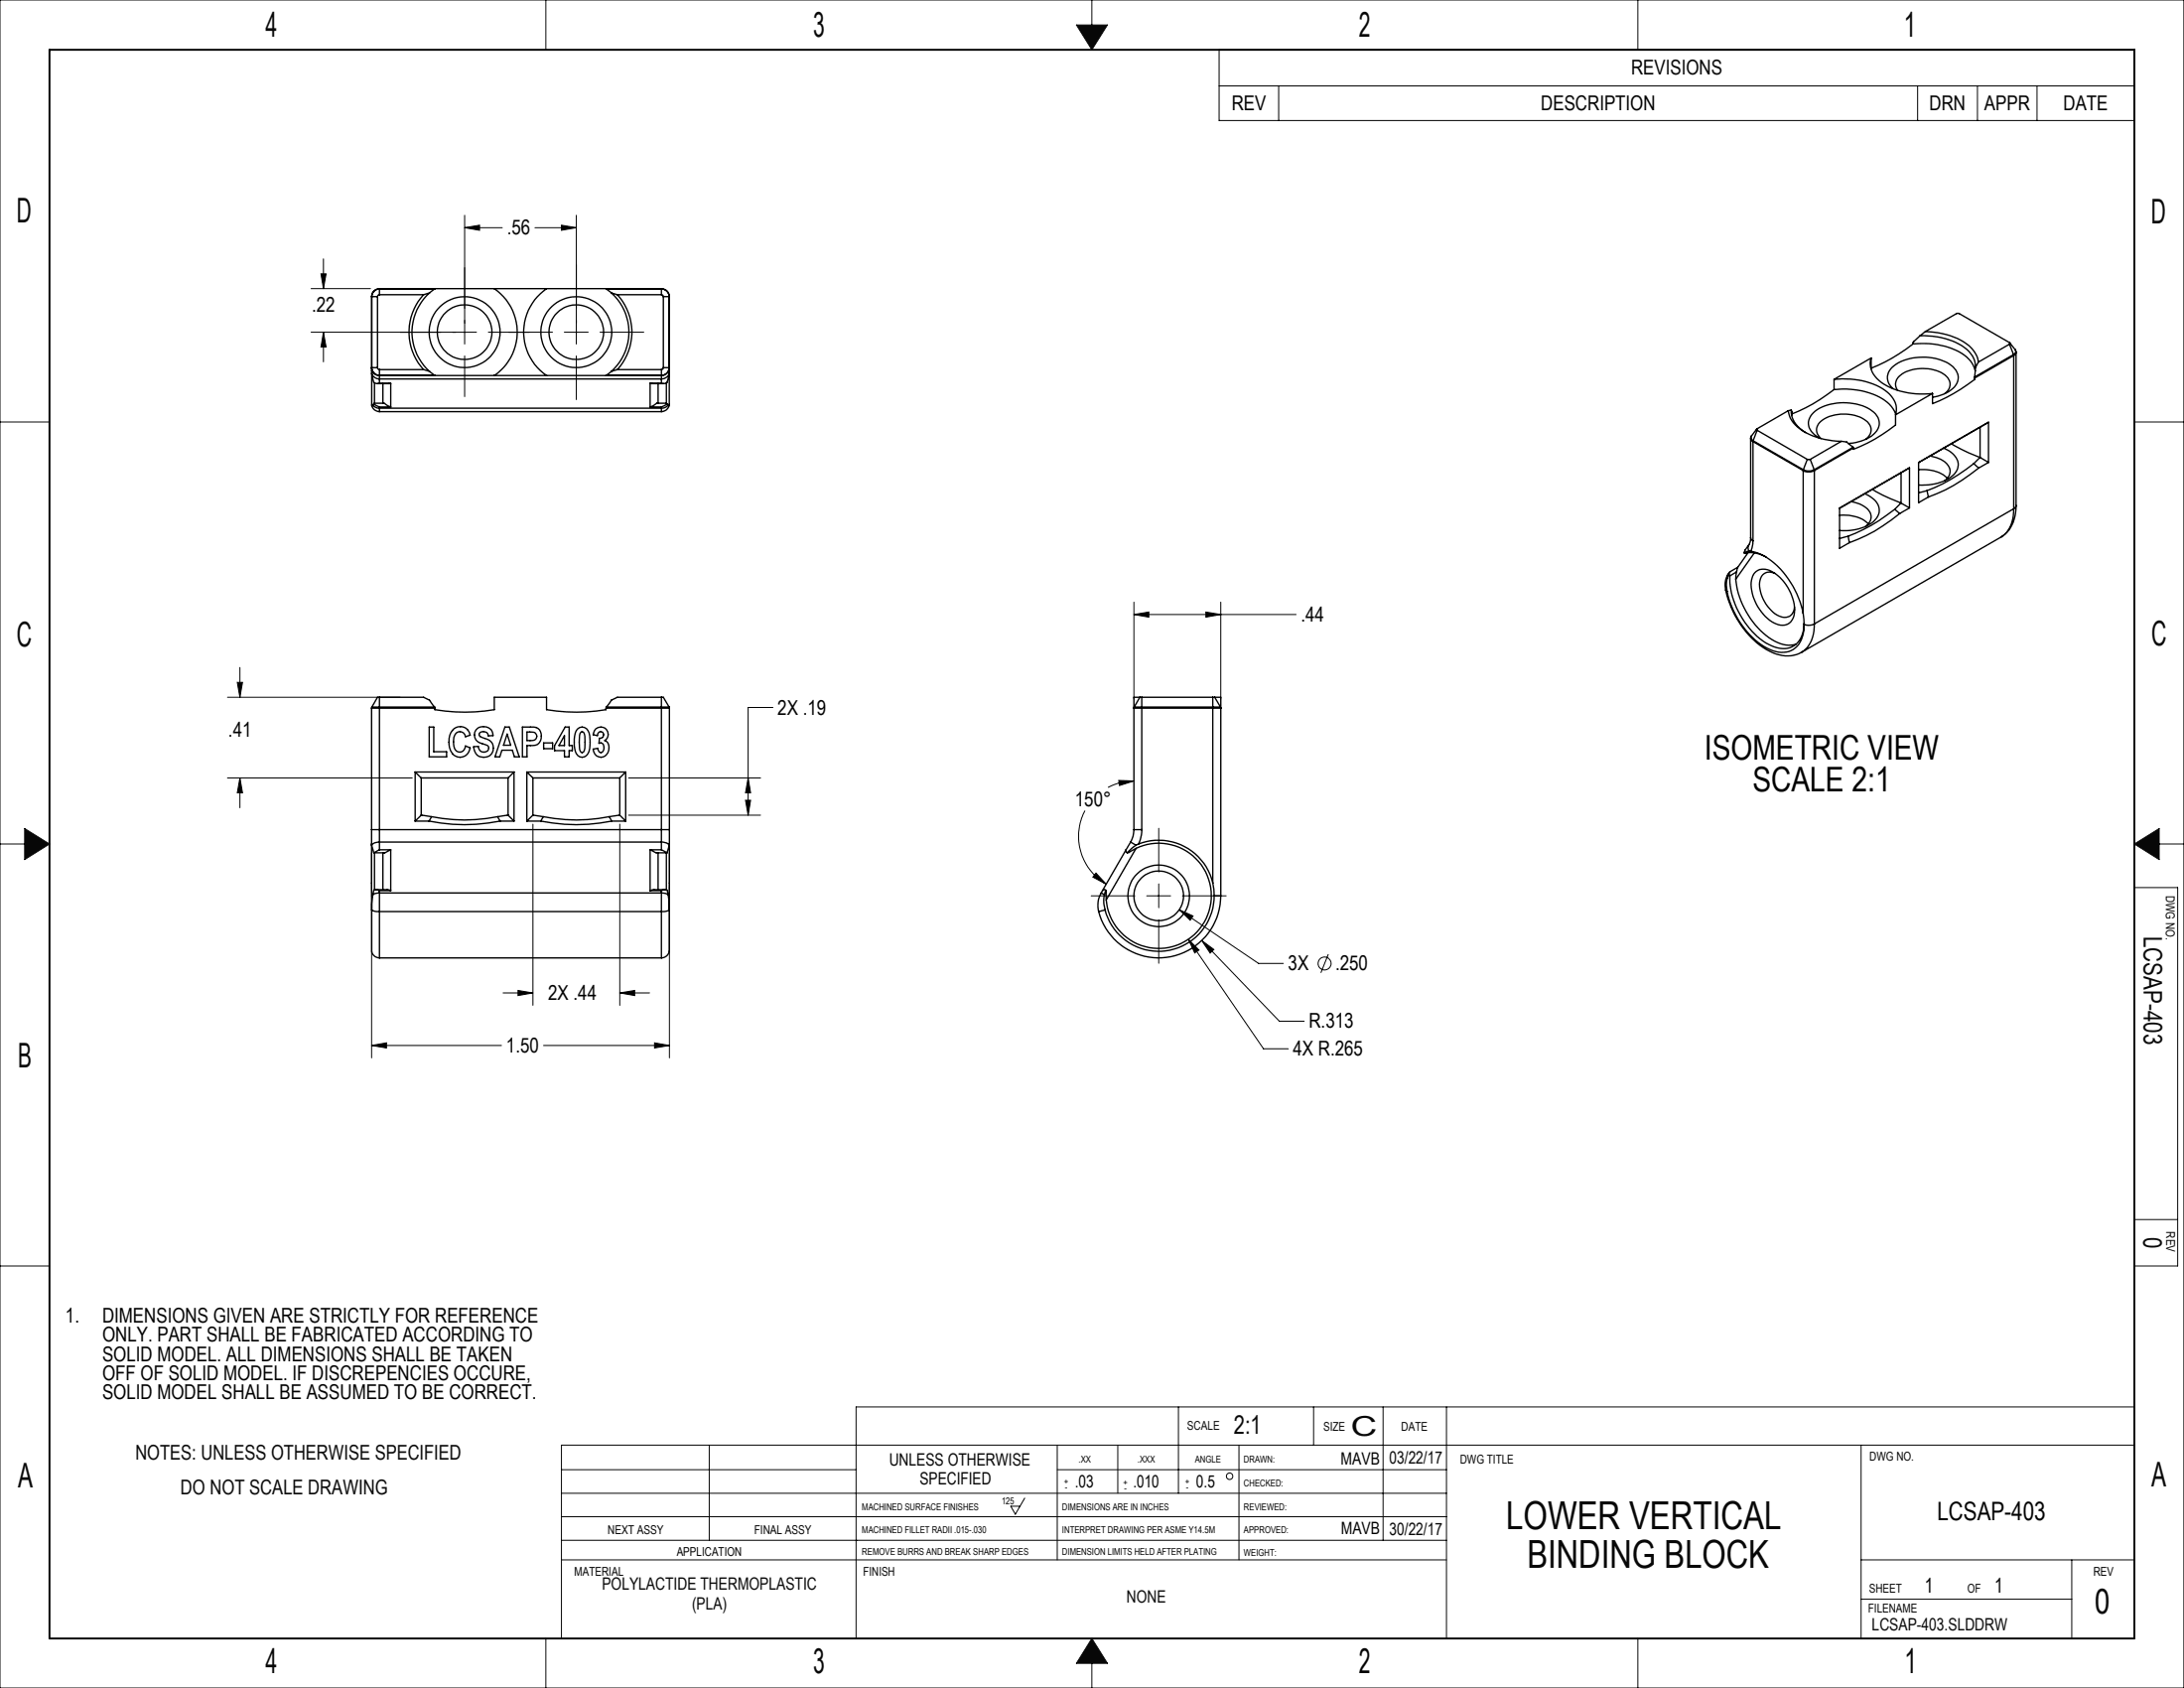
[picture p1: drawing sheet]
<svg xmlns="http://www.w3.org/2000/svg" width="559mm" height="432mm" viewBox="0 0 559 432" stroke-linecap="round" stroke-linejoin="round" font-family="sans-serif">
<g fill="none" stroke="#000" stroke-width=".25">
<path d="M270.5 369.7v29.3M286 369.7v12.3M317 369.7v29.3M143.7 399h226.4M262.2 383.2l-2.4 4.1-1.2-2h2.4"/>
<circle cx="314.6" cy="377.6" r=".82"/>
</g>
<g fill="none" stroke="#0a0605" stroke-width=".25">
<path d="M0 0h558.8v431.8h-558.8zM139.7 0v12.7M275.4 6.4h8l-4 6.3zM279.4 0v6.4M419.1 0v12.7M0 107.9h12.7M546.1 107.9h12.7M0 215.9h6.3M6.3 211.9l6.4 4-6.4 4zM546.1 215.9l6.4-4v8zM552.5 215.9h6.3M546.1 227h11.1v96.9h-11.1"/>
<path d="M546.1 312h11.1M0 323.9h12.7M301.5 359.9v22.1M336.1 359.9v9.8M353.9 359.9v34.1M370.1 359.9v59.2M546.1 359.9h-327.1v59.2M143.7 376h75.3M181.5 369.7v24.3M270.5 376h99.6M476.2 369.7v49.4M546.1 369.7h-402.4v49.4"/>
<path d="M143.7 382h226.4M143.7 394h226.4M143.7 388h226.4M476.2 399h69.9M530.1 399v20.1M139.7 419.1v12.7M279.4 419.1l4 6.4h-8zM419.1 419.1v12.7M476.2 409.1h53.9M279.4 425.5v6.3"/>
</g>
<path d="M12.7 12.7h533.4v406.4h-533.4z" fill="none" stroke="#0a0605" stroke-width=".5"/>
<path d="M275.4 6.4h8l-4 6.3zM546.1 215.9l6.4-4v8zM279.4 419.1l-4 6.4h8zM6.3 211.9v8l6.4-4z" fill-rule="evenodd" fill="#0a0605"/>
<g fill="none" stroke="#000" stroke-width=".25">
<path d="M311.9 12.7h234.2v18.1h-234.2zM311.9 22h234.2M327.2 22v8.8M490.6 22v8.8M506 22v8.8M521.2 22v8.8M118.9 58.2l3.8-.6v1.3zM118.9 55.1v32.9M118.9 58.2h9.6M136.9 58.2h10.6M143.7 57.6l3.8 .6-3.8 .7zM147.5 55.1v32.9"/>
<path d="M79.6 73.8h15.2M82.1 70.1h1.3l-.6 3.7zM82.8 66.2v7.6M79.6 85h42.3M82.8 85l.6 3.8h-1.3zM82.8 85v7.6M118.9 91.1v10.4M125 85h16.4M144.4 85h6.1M147.5 91.1v11.1M153.5 85h11.2M290.1 157.2l3.8-.6v1.3z"/>
<path d="M290.1 154v24.9M290.1 157.2h41.5M308.5 156.6l3.8 .6-3.8 .7zM312.3 154v24.9M58.2 178.4h44.2M60.7 174.6h1.4l-.7 3.8zM61.4 170.7v7.7M58.2 199h47.3M61.4 199l.7 3.8h-1.4zM61.4 199v7.6M160.8 199h33.8M191.4 199l.7 3.8h-1.4z"/>
<path d="M197.8 181h-6.4v27.5M286.2 199.6l3.9 .2-3.7 1.1zM290.1 199.8a14.1 14.1 0 0 0-6.6 1.6M95.1 218.2v52.4M136.3 210.8v46.4M158.6 210.8v46.4M160.8 208.5h33.8M171.3 218.2v52.4M190.7 204.7h1.4l-.7 3.8zM277.6 207.4a14.1 14.1 0 0 0 5.4 18.8M296.5 211.9v11.2M279.2 229.2h11.2"/>
<path d="M280.4 223.3l2.6 2.9-3.4-1.8zM293.4 229.2h6.1M296.5 226.1v6.1M296.5 235.3v11.1M301.7 232.7l3.6 1.6-.8 1.1zM301.7 232.7l20.3 13.8h6.4M302.5 229.2h11.2M128.7 254h7.6M132.5 253.4l3.8 .6-3.8 .7zM158.6 254l3.8-.6v1.3zM158.6 254h7.6M304.1 240.3l2.7 2.7-1.1 .8z"/>
<path d="M304.1 240.3l19.2 28h6.3M307.5 240.6l3.1 2.3-1 .9zM307.5 240.6l19.8 20.6h6.4M339.9 244.1l-1.9 4.7M95.1 267.4l3.8-.6v1.3zM95.1 267.4h33.2M139.1 267.4h32.2M167.5 266.8l3.8 .6-3.8 .7z"/>
<circle cx="338.9" cy="246.5" r="1.66"/>
</g>
<path d="M95.1 267.4l3.8-.6v1.3zM167.5 266.8l3.8 .6-3.8 .7zM190.7 204.7h1.4l-.7 3.8zM191.4 199l.7 3.8h-1.4zM158.6 254l3.8-.6v1.3zM132.5 253.4l3.8 .6-3.8 .7zM61.4 199l.7 3.8h-1.4zM60.7 174.6h1.4l-.7 3.8zM118.9 58.2l3.8-.6v1.3zM143.7 57.6l3.8 .6-3.8 .7zM82.8 85l.6 3.8h-1.3zM82.1 70.1h1.3l-.6 3.7zM290.1 157.2l3.8-.6v1.3zM308.5 156.6l3.8 .6-3.8 .7zM286.2 199.6l3.9 .2-3.7 1.1zM280.4 223.3l2.6 2.9-3.4-1.8zM304.1 240.3l1.6 3.5 1.1-.8zM301.7 232.7l2.8 2.7 .8-1.1zM307.5 240.6l2.1 3.2 1-.9z" fill="#000"/>
<g fill="none" stroke="#000" stroke-width=".35">
<path d="M95.1 75.9h.1M95.1 75.9v18.2M95.1 75.9h1.5M96.6 75.9v18.2M97.1 75.4l-.3 .1-.2 .4M97.1 73.9a1.99 1.99 0 0 0-2 2M97.1 73.8v.1M97.1 73.8a2.05 2.05 0 0 0-2 2.1M97.1 73.9v1.5M97.1 75.4h11.3M97.1 73.9h14.1M97.1 73.8h14.2"/>
<path d="M108.4 75.4a14.2 14.2 0 0 0 0 19.1M109.9 74.9a13.5 13.5 0 0 0 0 20.1M109.9 74.9l-1.5 .5M111.2 73.9l-1.3 1M111.3 73.8h15.2M111.3 73.8l-.1 .1M126.5 73.8a13.5 13.5 0 0 1 0 22.3M126.5 73.8h13.3M139.8 73.8a13.5 13.5 0 0 0 0 22.3M139.8 73.8h15.2M155 73.8l.2 .1M155 73.8h14.2"/>
<path d="M155.2 73.9l1.2 1M155.2 73.9h14M156.4 74.9a13.5 13.5 0 0 1 0 20.1M156.4 74.9l1.6 .5M158 75.4a14.2 14.2 0 0 1 0 19.1M158 75.4h11.2M169.2 75.4l.5 .2v.3M169.2 73.9a2.05 2.05 0 0 1 2 2M169.2 73.8a2.05 2.05 0 0 1 2.1 2.1M169.2 73.8v.1M169.2 73.9v1.5M169.7 75.9h1.5"/>
<path d="M169.7 75.9v18.2M171.2 75.9h.1M171.2 75.9v18.2M171.3 75.9v18.2M95.1 94.1h.1M95.1 94.1a1.99 1.99 0 0 0 2 2M95.1 94.1v1.4M95.1 95.5a2.06 2.06 0 0 0 2 1.4M95.1 95.4v8.4l.2-.1M95.1 95.5l.1 .6a2.4 2.4 0 0 0 .7 1.9l1.2 .1M95.1 94.1a1.99 1.99 0 0 0 2 1.9M95.1 94.1h1.5"/>
<path d="M95.8 98v5.2M96.6 94.1l.2 .4h.3M97.1 96v.1M97.1 96.1v.8M97.1 94.5v1.5M97.1 96.9v1.2M97.1 96.1h14.2M97.1 94.5h11.3M97.1 96h14.1M97.1 96.9h72.1M97.1 98.1h2.9M98 98.1v5.1"/>
<path d="M100 98.1h-3.4M100 98.1v6M108.4 94.5l1.5 .5M109.9 95l1.3 1M111.2 96l.1 .1M111.3 96.1h15.2M126.5 96.1h13.3M139.8 96.1h15.2M155 96.1h14.2M155.2 96l-.2 .1M155.2 96h14M156.4 95l-1.2 1"/>
<path d="M158 94.5l-1.6 .5M158 94.5h11.2M166.3 98.1h3.5M166.3 98.1v6M166.3 98.1h2.9M168.4 98.1v5.1M169.2 96v.1M169.2 96.1v.8M169.2 94.5v1.5M169.2 96.9v1.2M169.7 94.1v.2l-.5 .2M169.7 94.1h1.5"/>
<path d="M170.5 98v5.2M171.2 94.1a2.05 2.05 0 0 1-2 1.9M171.2 94.1h.1M171.2 95.5a2.16 2.16 0 0 1-2 1.4M171.2 95.5v8v.3l-.1-.1M171.2 95.5l-.5 2.3-.7 .3h-.8M171.3 94.1a1.99 1.99 0 0 1-2.1 2M171.3 94.1l-.1 1.4M469.3 99.7a18.2 18.2 0 0 1 14.2 3.8l.9 1.1 .6 1.4M469.3 99.7a42.5 42.5 0 0 1-10.8 6.2M469.3 97a18.2 18.2 0 0 1 14.2 3.9 5.1 5.1 0 0 1 1.5 5.2M469.3 97v2.7"/>
<path d="M478.8 91.6a5.9 5.9 0 0 0 3.3 6.7 20.1 20.1 0 0 0 12.4 2.3M478.8 91.6l-9.5 5.4M478.8 94.2l-.1 .1M478.8 91.6v2.6M484.4 99.4a3.6 3.6 0 0 1 .7-6.2 13.5 13.5 0 0 1 14.6 .6 3.6 3.6 0 0 1-.6 6l-1.9 1.1-2.7 .7M485.5 99.8a2.76 2.76 0 0 1 1.2-4.1 10.6 10.6 0 0 1 10.9 .2 2.78 2.78 0 0 1 0 4.8M489.5 88a19.5 19.5 0 0 1 13.7 3.3l1.4 1.6 .8 2M489.5 88a42.5 42.5 0 0 1-10.7 6.2M491.2 85.9a17.3 17.3 0 0 1 12.6 4l.8 1.1 .6 1.2 .2 1.9M491.2 85.9l-1.7 1.6v.5M492.6 84.8a17.6 17.6 0 0 1 11.8 4.2l.9 1.2a4.5 4.5 0 0 1 .9 2.4M492.6 84.8l8-4.6h.6l13 7.5 .1 .1-.2 .3"/>
<path d="M492.6 84.8l-1.4 1.1M505.2 96.7v.4l-1.8 1.3a41.5 41.5 0 0 1-8.9 4.9v-2.7M505.2 96.4v.3M505.4 94.1l-.2 2.3M506.2 92.6l-.8 1.5M514.1 88.1l-7.9 4.5M514.1 88.1l1.1 2.6M514.2 87.7l1.4 1.7M515.2 90.7v.2M515.2 90.7l-10 5.7M515.2 90.9l-10 5.8M515.2 90.9v39.2"/>
<path d="M515.6 89.4l.2 .7M515.6 89.4l.1 .7-.5 .6M515.8 90.1l-.6 .8M515.8 90.1v39.2M95.1 103.7a2.03 2.03 0 0 0 2 1.6M95.4 103.6a2.22 2.22 0 0 0 1.7 .8M95.4 103.6v.1M95.6 103.3l1.5 .8M95.6 103.3l-.2 .3M95.8 103.2l-.2 .1M95.8 103.2h2.5l1.7 .9M97.1 104.4v.9"/>
<path d="M97.1 104.1v.3M97.1 105.3h72.1M97.1 104.1h2.9M97.1 104.4h72.1M166.3 104.1h2.9M169.2 104.4v.9M169.2 104.1v.3M170.5 103.2l.2 .1M170.5 103.2h-2.5l-1.7 .9M170.7 103.3l-1.5 .8M170.7 103.3l.3 .3M171 103.6a2.22 2.22 0 0 1-1.8 .8"/>
<path d="M171 103.6v.1M171.2 103.7a2.03 2.03 0 0 1-2 1.6M447.9 112.1l.2 .5 .4 .4M447.9 112.1v25.4M448.2 111.5l-.3 .6M448.2 111.5l-.2 .6 .6 .6M448.5 113l12.9 7.4M448.5 113v25.4M448.6 112.7l-.1 .3M448.6 112.7l12.8 7.5M449.5 109.7l-1.3 1.8M449.6 110.1l12.8 7.4"/>
<path d="M449.6 110.1l-1 2.6M457.6 105.1l-8.1 4.6 .1 .4M457.6 105.1a7.4 7.4 0 0 0 4.5 5.6 19.7 19.7 0 0 0 9 2.2M458.3 104.9a6.4 6.4 0 0 0 3.7 5.8M458.3 104.9l.2 1M458.3 104.9l-.7 .2M458.5 105.9l-.1 .4M462.4 117.5h.8M462.4 117.5l-1 2.7M463.2 117.5l1 2.7M465.6 112.1a4.1 4.1 0 0 1-2.6-5.1 8.3 8.3 0 0 1 7-3.9 12.2 12.2 0 0 1 9.9 2.8 3.6 3.6 0 0 1-1 5.6 12.1 12.1 0 0 1-6 2M465.9 112.2a2.79 2.79 0 0 1 .5-4.8 10.3 10.3 0 0 1 11.4 .5 2.74 2.74 0 0 1-.5 4.5"/>
<path d="M471.1 112.9l1.4 .2 1.6 1.3M471.1 112.9l-7.9 4.6M474.1 114.4l.1 .2M474.1 114.4l-9.9 5.8M474.2 114.6l-10 5.8M485 106.1v2.6a41.1 41.1 0 0 1-10.8 6.2v-.3M488.6 119.7l-17.9 10.3M488.6 119.7v10.2M488.6 119.7l-2.2 1.2M493.8 116.7a5.7 5.7 0 0 1 5.1 3.5l-.1 1.3-.5 .8-.7 .7M494.5 100.6l-9.5 5.5M497.3 114.6a5.4 5.4 0 0 1 3.8 4.3 5.2 5.2 0 0 1-3.9 4.2 15 15 0 0 1-6.3 1"/>
<path d="M499.3 113.5l4.4 2.4 2.8 1.1M505 118.6a44.3 44.3 0 0 1-12 6.9M505 118.6l1.3 1.1M506.3 119.7a42.6 42.6 0 0 1-12.9 7.4M506.5 117v.1M506.5 117h.1M506.5 117.1l-1.5 1.5M506.6 117l2.2 1.3M506.6 109.3v7.7M506.6 117l-.1 .1M508.8 118.3v-10.3l-17.9 10.3v10.3l2.5-1.5M508.8 118.3l-2.5 1.4"/>
<path d="M447.5 139.3l-.2 .8 .2 .9M447.5 139.3l-1 1.4M447.9 137.5l-.1 1.1-.3 .7M447.9 137.5l.2 .5 .4 .4M448.5 138.4l-.2 1.8-.4 .8M461.4 120.4a3.1 3.1 0 0 0 2.8 0M461.4 120.4v36.5M461.4 120.2a3.2 3.2 0 0 0 2.8 0M461.4 120.2v.2M464.2 120.2v.2M464.2 120.4v39.2M470.8 137.7h.1"/>
<path d="M470.7 131.8a9.2 9.2 0 0 1 7.3 2.2M470.7 130v10.3l2.5-1.5M472.9 137.2l-2.1 .5M472.9 137.2l.3 1.6M473.6 128.3a5.7 5.7 0 0 1 5.1 3.5l-.1 1.3-.5 .8-.8 .8M477.1 126.3a4.8 4.8 0 0 1 3.7 4.8 6 6 0 0 1-4.5 3.9l-3.2 .7h-2.4M479 125.2a38.8 38.8 0 0 0 7.3 3.4M484.8 130.3a42.4 42.4 0 0 1-11.9 6.9M484.8 130.3l1.3 1.1M486.1 131.4a41 41 0 0 1-12.9 7.4M486.3 128.6v.2M486.3 128.6l.1 .1"/>
<path d="M486.3 128.8l-1.5 1.5M486.4 120.9l-15.7 9.1M486.4 128.7l2.2 1.2M486.4 120.9v7.8M486.4 128.7l-.1 .1M488.6 129.9l-2.5 1.5M490.9 126h.1M490.9 120.2a9.2 9.2 0 0 1 7.3 2.1M491 126l-.1 .1M493 125.5l-2 .5M493 125.5l.4 1.6M512 137.4l-51.1 29.5"/>
<path d="M515.2 130.1a8 8 0 0 1-3.2 7.3M515.2 130.1l-51 29.5M515.8 129.3a8.9 8.9 0 0 1-3.8 8.1M515.8 129.3l-.6 .8M441.5 150.9a23.5 23.5 0 0 0 11.3 15.7 8.4 8.4 0 0 0 8.1 .3M441.5 150.9l.4 .4M441.9 151.3a21.7 21.7 0 0 0 11 14.9 5.7 5.7 0 0 0 8.6-4.8l.1-1.7M442 147.9a6.1 6.1 0 0 0-.1 3.4M442.2 146.9a5.2 5.2 0 0 0-.7 4M442.2 146.9l-.2 1M442.3 147l.3 .3M442.3 147l-.3 .9"/>
<path d="M442.5 146.4l-.3 .5M442.6 147.3a20.8 20.8 0 0 0 9.9 17.6 5.8 5.8 0 0 0 7.5-.5 7.6 7.6 0 0 0 1.6-5M444.1 148.2a20.8 20.8 0 0 0 10.7 16.2 6.2 6.2 0 0 0 4.7 .4M444.3 146.3l-.2 1.9M444.3 146.3l-1.7 1M444.6 145.1l-1.9 1.1-.4 .8M446.3 141.4l.2 .1a7.8 7.8 0 0 1 5.3 1M446.6 140.7l-.3 .7M447.3 141.4l-2.7 3.8-.3 1.1M447.5 141l-1.2 .4M447.5 141h.4M447.9 141a16.3 16.3 0 0 1 10.3 8 23.5 23.5 0 0 1 3.2 7.9"/>
<path d="M448.9 141.4l-4.8 6.8M449.1 146.4a3.7 3.7 0 0 1 4.8 .1 11.5 11.5 0 0 1 5 11.3 3.2 3.2 0 0 1-5 1.5 11.7 11.7 0 0 1-5.7-11l.3-1zM454.2 146.7a2.6 2.6 0 0 0-4 2.3 9.4 9.4 0 0 0 5.5 8.8 2.48 2.48 0 0 0 3.4-2.5M461.4 156.9l.2 2.8M464.2 159.6a3.2 3.2 0 0 1-2.6 .1M464.2 159.6a8 8 0 0 1-3.3 7.3M97.1 178.4h11.3l1.5 .7 1.3 1.8M97.1 178.4h-.5l-1.5 2.5M97.1 178.4v2.5M169.2 178.4h-11.2l-1.6 .7-1.2 1.8M169.2 178.4h.5l1.5 2.5M169.2 178.4v2.5"/>
<path d="M291.6 178.4h.5M291.6 178.4h-1.5v33.8M291.6 178.4l-1.4 2.5M292.1 178.4h18.2M292.1 178.4v2.5M310.3 178.4h.5l1.5 2.5M310.3 178.4v2.5M310.8 178.4h1.5v50.8M95.1 181.2h2M95.1 181.2v31M95.1 180.9h2M95.1 180.9v.3"/>
<path d="M97.1 180.9v.3M97.1 181.2v31M97.1 181.2h14.2M97.1 180.9h14.1M106.2 197.5h25.3M106.2 197.5v12.5M106.2 197.5l1.6 1.5M107.8 199h22.2M107.8 199v9.5M109.8 186h1.2v6.3h3.3v1.3h-4.5zM111.2 180.9l.1 .3M111.3 181.2v.3a45.8 45.8 0 0 0 15.2 0v-3.1h13.3v3.1a45.8 45.8 0 0 0 15.2 0v-.3"/>
<path d="M116.2 186.4a2.56 2.56 0 0 1 4.1 1.7l-1.2 .4a1.49 1.49 0 0 0-1.5-1.4 1.49 1.49 0 0 0-1.5 1.5v1.7a1.57 1.57 0 0 0 .7 1.8 1.57 1.57 0 0 0 1.9-.3l.4-1 1.2 .5a2.65 2.65 0 0 1-2.7 2.4 2.65 2.65 0 0 1-2.6-2.5l-.1-.7a4.4 4.4 0 0 1 1.3-4.1zM121.8 186.7a2.48 2.48 0 0 1 2.7-.7 2.48 2.48 0 0 1 1.7 2.2h-1.2a1.24 1.24 0 0 0-1.1-1 1.24 1.24 0 0 0-1.3 .7 2.35 2.35 0 0 0 2 1.2 2.44 2.44 0 0 1 1.4 3.3 2.44 2.44 0 0 1-3.4 1.1 2.78 2.78 0 0 1-1.4-2.5l1.2-.1a1.33 1.33 0 0 0 1.2 1.5 1.33 1.33 0 0 0 1.4-1.3l-.6-.5a3.7 3.7 0 0 1-2.9-1.9v-1.4zM129.2 186h1.1l2.6 7.6h-1.3l-.5-1.7h-2.7l-.5 1.7h-1.3zM129.8 187.8l.9 2.8h-1.9zM130 199v9.5M131.5 197.5v12.5M131.5 197.5l-1.5 1.5M133.7 186h2a2.42 2.42 0 0 1 2.8 1.7 2.42 2.42 0 0 1-1.6 2.9l-2.1 .1v2.9h-1.1zM134.8 197.5v12.5M134.8 197.5h25.3M134.8 197.5l1.5 1.5M134.8 187.3h.7a1.25 1.25 0 0 1 1.4 .2 1.25 1.25 0 0 1 .3 1.4l-.8 .5h-1.6z"/>
<path d="M136.3 199h22.3M136.3 199v9.5M139.1 190h2.3v1.5h-2.3zM144.4 188.2v2.5h-1.4zM144.6 186h1v4.7h.8v1.3h-.8v1.6h-1.2v-1.6h-2.5v-1.3zM147.8 186.4a1.76 1.76 0 0 1 2.9 1l.3 2.4a3.7 3.7 0 0 1-1.5 3.8 2 2 0 0 1-2.5-2.1l-.1-2.5a3.7 3.7 0 0 1 .9-2.6zM148.6 187.3l.3-.2a.99 .99 0 0 1 .7 1.2 7.6 7.6 0 0 1-.1 3.8l-.6 .4a.93 .93 0 0 1-.6-1.2l-.1-1.5a3.4 3.4 0 0 1 .4-2.5zM152.5 186.4a1.9 1.9 0 0 1 2.7 .3 1.9 1.9 0 0 1-.5 2.7 2.3 2.3 0 0 1 .1 4 2 2 0 0 1-3-1.8l1.2-.2a.8 .8 0 0 0 .6 1.1 .8 .8 0 0 0 .9-.9 1.04 1.04 0 0 0-.1-1.1 1.04 1.04 0 0 0-1.2-.4l.2-1.3a.83 .83 0 0 0 1.1-.6 .83 .83 0 0 0-.8-1 .83 .83 0 0 0-.8 1l-1.1-.2 .3-1.1zM155 181.2h14.2M155.2 180.9l-.2 .3M155.2 180.9h14M158.6 199v9.5"/>
<path d="M160.1 197.5v12.5M160.1 197.5l-1.5 1.5M169.2 180.9v.3M169.2 181.2h2.1M169.2 180.9h2M169.2 181.2v31M171.2 180.9l.1 .3M171.3 181.2v31M290.2 180.9l-.1 .3h2M290.2 180.9h1.9M292.1 180.9v.3M292.1 181.2h18.2"/>
<path d="M292.1 180.9h18.2M292.1 181.2v31M310.3 180.9v.3M310.3 180.9h2M310.3 181.2v44.7M312.3 180.9v.3h-2M95.1 215.9v16.9M95.1 212.2h2M95.1 212.2v3.7M95.1 215.9v.3M95.1 216.2l.5 1.9M95.8 218.2v9.4"/>
<path d="M97.1 217.4l-1.5 .7M97.1 215.4a2.08 2.08 0 0 0-2 .8M97.1 212.2v3.2M97.1 215.4v2M97.1 217.4h2.9M97.1 215.4h72.1M97.1 212.2h72.1M98 218.2v9.4M100 217.4l-1.6 .8-2.8-.1M100 217.4v10.4M106.2 210h3.6M107.8 208.5l2.6 .4"/>
<path d="M107.8 208.5l-1.6 1.5M109.8 210a45.4 45.4 0 0 0 18.2 0M110.4 208.9a42.6 42.6 0 0 0 16.9 0M110.4 208.9l-.6 1.1M127.3 208.9l.7 1.1M128 210h3.5M130 208.5l-2.7 .4M130 208.5l1.5 1.5M134.8 210h3.6M136.3 208.5l2.7 .4M136.3 208.5l-1.5 1.5M138.4 210a45.4 45.4 0 0 0 18.1 0"/>
<path d="M139 208.9a42.6 42.6 0 0 0 16.9 0M139 208.9l-.6 1.1M155.9 208.9l.6 1.1M156.5 210h3.6M158.6 208.5l-2.7 .4M158.6 208.5l1.5 1.5M166.3 217.4l1.6 .8 2.8-.1M166.3 217.4h2.9M166.3 217.4v10.4M168.4 218.2v9.4M169.2 217.4l1.5 .7M169.2 215.4a2.2 2.2 0 0 1 2 .8"/>
<path d="M169.2 212.2v3.2M169.2 212.2h2.1M169.2 215.4v2M170.5 218.2v9.4M171.2 216.2l-.5 1.9M171.3 215.9l-.1 16.9M171.3 212.2v3.7M171.3 215.9l-.1 .3M288.1 217.4v.4l.3 .3M288.1 217.4l-6 10.4M288.4 218.1l.2 .1a13.5 13.5 0 0 1 20.4 5.9 13.5 13.5 0 0 1-10.6 18.4 13.5 13.5 0 0 1-15.4-14.6l-.1-.2M289.3 215.4l1.4 .8"/>
<path d="M289.3 215.4l-1.2 2M290.1 212.2a6.2 6.2 0 0 1-.8 3.2M290.1 212.2h2M290.7 216.2l-2.3 1.9M290.7 217l-7.7 13.2M291.3 215.9a14.2 14.2 0 0 1 19 10M291.3 215.9l-.6 .3M292.1 212.2a8.4 8.4 0 0 1-.8 3.7M95.1 232.8v9.4a2.18 2.18 0 0 0 2 2.8M95.1 232.8l1 .4h1M95.4 228.9l-.3 3.9M96.1 227.6h3.2l.7 .2"/>
<path d="M97.1 228.4v4.8M97.1 228.4l-1 .1-.7 .4M97.1 227.8a1.47 1.47 0 0 0-1.5-.1l-.2 1.2M97.1 233.2v11.8M97.1 233.2h72.1M97.1 228.4h72.1M97.1 227.8v.6M97.1 227.8h2.9M166.3 227.8h2.9M169.2 228.4v4.8M169.2 228.4l1 .1 .8 .4M169.2 227.8a1.54 1.54 0 0 1 1.5-.1l.3 1.2"/>
<path d="M169.2 233.2v11.8M169.2 227.8v.6M170.2 227.6h-3.1l-.8 .2M171 228.9l.2 3.9M171.2 232.8v9.4a2.24 2.24 0 0 1-2 2.8M171.2 232.8l-.9 .4h-1.1M281.8 228.4a6.3 6.3 0 0 0-.7 4.8M281.8 228.4l.8 .5M282.1 227.8l-.3 .6M282.6 228.9a7.5 7.5 0 0 0 .2 3.9M282.8 232.8l-1.7 .4M282.9 227.7l-.5-.1-.3 .2"/>
<path d="M282.9 227.7l-.3 1.2M310.3 225.9l.4 3.3M310.7 229.2a14.2 14.2 0 0 1-12.4 14 14.2 14.2 0 0 1-15.5-10.4M310.7 229.2h1.6M312.3 229.2a15.9 15.9 0 0 1-13.8 15.7 15.9 15.9 0 0 1-17.4-11.7M97.1 245h72.1"/>
<circle cx="118.9" cy="85" r="9.1"/>
<circle cx="118.9" cy="84.9" r="7"/>
<circle cx="147.5" cy="85" r="9.1"/>
<circle cx="147.5" cy="84.9" r="7"/>
<circle cx="296.5" cy="229.2" r="7.9"/>
<circle cx="296.5" cy="229.2" r="6.3"/>
</g>
<g font-size="9.9" fill="#0a0605">
<text x="385.4" y="391.2">LOWER VERTICAL</text>
<text x="390.8" y="401.1">BINDING BLOCK</text>
</g>
<g font-size="8.7" fill="#0a0605">
<text x="68" y="9.4">4</text>
<text x="208.1" y="9.3">3</text>
<text x="347.7" y="9.3">2</text>
<text x="487.1" y="9.4">1</text>
<text x="4.3" y="57">D</text>
<text x="550.4" y="57.2">D</text>
<text x="4.3" y="165.3">C</text>
<text x="550.5" y="165.1">C</text>
<text x="4.6" y="273.1">B</text>
<text x="4.6" y="380.6">A</text>
<text x="550.5" y="380.4">A</text>
<text x="536" y="412.8">0</text>
<text x="67.9" y="428">4</text>
<text x="208.1" y="428">3</text>
<text x="487.3" y="428.1">1</text>
</g>
<g font-size="8.7">
<text x="436.1" y="194.2">ISOMETRIC VIEW</text>
<text x="448.4" y="202.4">SCALE 2:1</text>
<text x="347.7" y="428.1">2</text>
</g>
<text font-size="7" fill="#0a0605" x="345.7" y="367.2">C</text>
<g font-size="6.5" fill="#0a0605">
<text x="548.5" y="239.5" transform="rotate(90 548.5 239.5)">LCSAP-403</text>
<text x="548.4" y="316.4" transform="rotate(90 548.4 316.4)">0</text>
<text x="315.7" y="366.7">2:1</text>
</g>
<text font-size="6.5" x="495.7" y="388.9">LCSAP-403</text>
<g font-size="5.2">
<text x="417.3" y="19.1">REVISIONS</text>
<text x="315.1" y="28.2">REV</text>
<text x="394.3" y="28.2">DESCRIPTION</text>
<text x="493.7" y="28.2">DRN</text>
<text x="507.7" y="28.2">APPR</text>
<text x="527.9" y="28.2">DATE</text>
<text x="129.7" y="60">.56</text>
<text x="79.8" y="79.8">.22</text>
<text x="332.8" y="159">.44</text>
<text x="199" y="182.8">2X .19</text>
<text x="58.4" y="188.5">.41</text>
<text x="275.1" y="206.2">150°</text>
<text x="329.6" y="248.2">3X</text>
<text x="341.7" y="248.2">.250</text>
<text x="140.3" y="255.8">2X .44</text>
<text x="334.9" y="263">R.313</text>
<text x="129.5" y="269.2">1.50</text>
<text x="330.9" y="270">4X R.265</text>
<text x="16.8" y="338.3">1.</text>
<text x="26.2" y="338.4">DIMENSIONS GIVEN ARE STRICTLY FOR REFERENCE</text>
<text x="26.2" y="343.3">ONLY. PART SHALL BE FABRICATED ACCORDING TO</text>
<text x="26.2" y="348.2">SOLID MODEL. ALL DIMENSIONS SHALL BE TAKEN</text>
<text x="26.2" y="353.1">OFF OF SOLID MODEL. IF DISCREPENCIES OCCURE,</text>
<text x="26.2" y="358">SOLID MODEL SHALL BE ASSUMED TO BE CORRECT.</text>
<text x="492.5" y="407.3">1</text>
<text x="510.3" y="407.3">1</text>
</g>
<g font-size="5.2" fill="#0a0605">
<text x="34.6" y="373.4">NOTES: UNLESS OTHERWISE SPECIFIED</text>
<text x="46.2" y="382.3">DO NOT SCALE DRAWING</text>
</g>
<g font-size="4.4">
<text x="227.5" y="374.8">UNLESS OTHERWISE</text>
<text x="343" y="374.6">MAVB</text>
<text x="235.3" y="379.6">SPECIFIED</text>
<text x="275" y="380.5">.03</text>
<text x="290" y="380.5">.010</text>
<text x="306.1" y="380.6">0.5</text>
<text x="343.1" y="392.5">MAVB</text>
</g>
<g font-size="4.4" fill="#0a0605">
<text x="355.5" y="374.5">03/22/17</text>
<text x="355.5" y="392.6">30/22/17</text>
<text x="154" y="406.6">POLYLACTIDE THERMOPLASTIC</text>
<text x="177" y="411.7">(PLA)</text>
<text x="288.3" y="409.9">NONE</text>
<text x="479" y="417">LCSAP-403.SLDDRW</text>
</g>
<g font-size="3.1">
<text x="554.2" y="229.1" transform="rotate(90 554.2 229.1)">DWG NO.</text>
<text x="554.2" y="315.1" transform="rotate(90 554.2 315.1)">REV</text>
<text x="358.5" y="366">DATE</text>
<text x="373.6" y="374.5">DWG TITLE</text>
<text x="478.4" y="373.7">DWG NO.</text>
<text x="155.5" y="392.4">NEXT ASSY</text>
<text x="193" y="392.4">FINAL ASSY</text>
<text x="173.2" y="398">APPLICATION</text>
<text x="146.9" y="403.1">MATERIAL</text>
<text x="220.9" y="403.2">FINISH</text>
<text x="478.2" y="407.4">SHEET</text>
<text x="503.4" y="407.4">OF</text>
<text x="535.6" y="403.2">REV</text>
<text x="478" y="412.6">FILENAME</text>
</g>
<g font-size="3.1" fill="#0a0605">
<text x="303.8" y="365.9">SCALE</text>
<text x="338.7" y="365.9">SIZE</text>
</g>
<g font-size="2.4">
<text x="276" y="374.1">.XX</text>
<text x="291.1" y="374.1">.XXX</text>
<text x="305.8" y="374.1">ANGLE</text>
<text x="318.3" y="374.1">DRAWN:</text>
<text x="272.2" y="379.8">+</text>
<text x="272.5" y="381.2">-</text>
<text x="287.4" y="380">+</text>
<text x="287.7" y="381.4">-</text>
<text x="303.2" y="379.8">+</text>
<text x="303.5" y="381.2">-</text>
<text x="318.3" y="380.2">CHECKED:</text>
<text x="220.5" y="386.2">MACHINED SURFACE FINISHES</text>
<text x="256.3" y="384.7">125</text>
<text x="271.8" y="386.2">DIMENSIONS ARE IN INCHES</text>
<text x="318.3" y="386.2">REVIEWED:</text>
<text x="220.5" y="392.3">MACHINED FILLET RADII .015-.030</text>
<text x="271.8" y="392.3">INTERPRET DRAWING PER ASME Y14.5M</text>
<text x="318.3" y="392.3">APPROVED:</text>
<text x="220.5" y="397.8">REMOVE BURRS AND BREAK SHARP EDGES</text>
<text x="271.8" y="397.8">DIMENSION LIMITS HELD AFTER PLATING</text>
<text x="318.3" y="398">WEIGHT:</text>
</g>
</svg>
